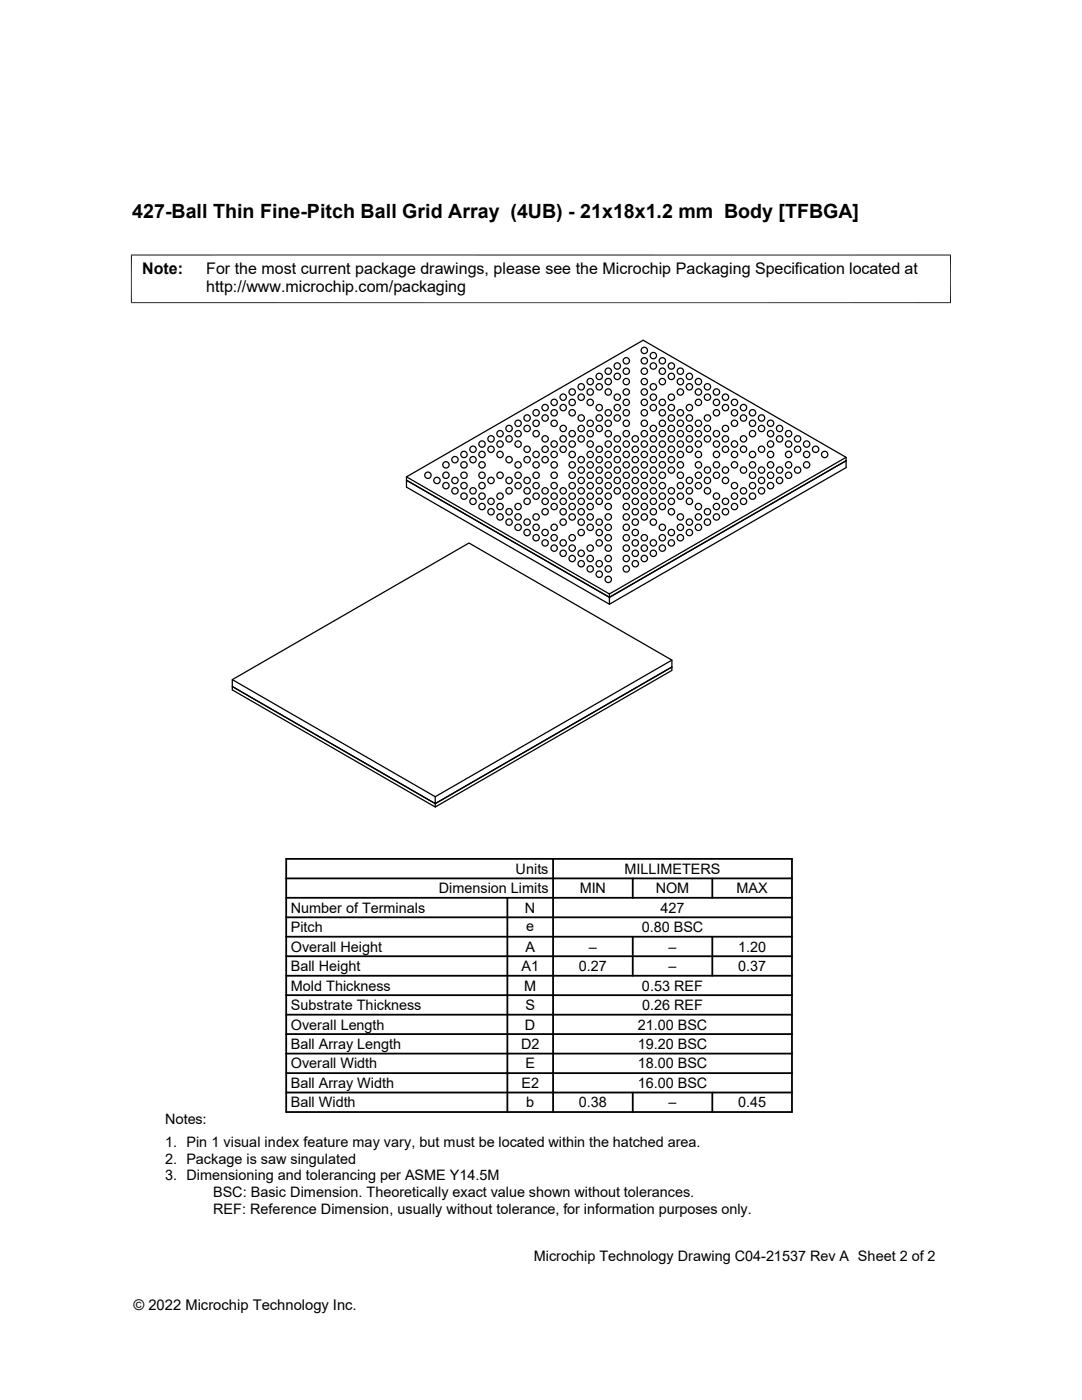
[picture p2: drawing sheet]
<svg xmlns="http://www.w3.org/2000/svg" width="216mm" height="279mm" viewBox="0 0 216 279" stroke-linecap="round" stroke-linejoin="round" font-family="sans-serif">
<g fill="none" stroke="#000" stroke-width=".25">
<path d="M81.1 95.2l47.2-27.3 40.5 23.4v.6l-47.2 27.3-40.5-23.4zM168.8 91.9v1.4l-47.2 27.3v-1.4l-40.5-23.4v1.4l40.5 23.4M168.8 91.9l-47.2 27.3v-.7M168.8 91.3l-47.2 27.2-40.5-23.3M46.4 135.6l47.2-27.2 40.5 23.3v1.4l-47.3 27.3-40.4-23.4zM46.4 135.6l40.4 23.4M134.1 131.7l-47.3 27.3v1.4l-40.4-23.4v.7l40.4 23.4v-.7l47.3-27.3v.7l-47.3 27.3"/>
<circle cx="112.4" cy="79.3" r=".64"/>
<circle cx="114.2" cy="78.2" r=".64"/>
<circle cx="116" cy="77.2" r=".64"/>
<circle cx="116" cy="79.3" r=".64"/>
<circle cx="117.8" cy="76.2" r=".64"/>
<circle cx="117.8" cy="78.2" r=".64"/>
<circle cx="119.6" cy="75.1" r=".64"/>
<circle cx="119.6" cy="77.2" r=".64"/>
<circle cx="121.4" cy="76.2" r=".64"/>
<circle cx="121.4" cy="78.2" r=".64"/>
<circle cx="121.4" cy="74.1" r=".64"/>
<circle cx="123.2" cy="75.1" r=".64"/>
<circle cx="123.2" cy="73" r=".64"/>
<circle cx="123.2" cy="79.3" r=".64"/>
<circle cx="125" cy="72" r=".64"/>
<circle cx="125" cy="76.2" r=".64"/>
<circle cx="125" cy="74.1" r=".64"/>
<circle cx="125" cy="78.2" r=".64"/>
<circle cx="128.6" cy="74.1" r=".64"/>
<circle cx="128.6" cy="72" r=".64"/>
<circle cx="128.6" cy="76.2" r=".64"/>
<circle cx="128.6" cy="78.2" r=".64"/>
<circle cx="128.6" cy="69.9" r=".64"/>
<circle cx="130.4" cy="73" r=".64"/>
<circle cx="130.4" cy="77.2" r=".64"/>
<circle cx="130.4" cy="79.3" r=".64"/>
<circle cx="130.4" cy="71" r=".64"/>
<circle cx="132.2" cy="76.2" r=".64"/>
<circle cx="132.2" cy="74.1" r=".64"/>
<circle cx="132.2" cy="72" r=".64"/>
<circle cx="134" cy="79.3" r=".64"/>
<circle cx="134" cy="75.1" r=".64"/>
<circle cx="134" cy="73" r=".64"/>
<circle cx="135.8" cy="78.2" r=".64"/>
<circle cx="135.8" cy="76.2" r=".64"/>
<circle cx="135.8" cy="74.1" r=".64"/>
<circle cx="137.6" cy="77.2" r=".64"/>
<circle cx="137.6" cy="75.1" r=".64"/>
<circle cx="139.4" cy="78.2" r=".64"/>
<circle cx="139.4" cy="76.2" r=".64"/>
<circle cx="141.2" cy="79.3" r=".64"/>
<circle cx="141.2" cy="77.2" r=".64"/>
<circle cx="143" cy="78.2" r=".64"/>
<circle cx="144.8" cy="79.3" r=".64"/>
<circle cx="85.4" cy="94.8" r=".64"/>
<circle cx="87.2" cy="95.9" r=".64"/>
<circle cx="89" cy="96.9" r=".64"/>
<circle cx="89" cy="92.8" r=".64"/>
<circle cx="89" cy="94.8" r=".64"/>
<circle cx="90.8" cy="98" r=".64"/>
<circle cx="90.8" cy="95.9" r=".64"/>
<circle cx="90.8" cy="91.7" r=".64"/>
<circle cx="92.6" cy="90.7" r=".64"/>
<circle cx="92.6" cy="99" r=".64"/>
<circle cx="92.6" cy="92.8" r=".64"/>
<circle cx="92.6" cy="96.9" r=".64"/>
<circle cx="92.6" cy="94.8" r=".64"/>
<circle cx="94.4" cy="98" r=".64"/>
<circle cx="94.4" cy="89.7" r=".64"/>
<circle cx="94.4" cy="91.7" r=".64"/>
<circle cx="96.2" cy="92.8" r=".64"/>
<circle cx="96.2" cy="90.7" r=".64"/>
<circle cx="96.2" cy="88.6" r=".64"/>
<circle cx="96.2" cy="99" r=".64"/>
<circle cx="96.2" cy="94.8" r=".64"/>
<circle cx="96.2" cy="96.9" r=".64"/>
<circle cx="98" cy="87.6" r=".64"/>
<circle cx="98" cy="95.9" r=".64"/>
<circle cx="98" cy="89.7" r=".64"/>
<circle cx="99.8" cy="86.6" r=".64"/>
<circle cx="99.8" cy="94.8" r=".64"/>
<circle cx="99.8" cy="90.7" r=".64"/>
<circle cx="99.8" cy="88.6" r=".64"/>
<circle cx="99.8" cy="99" r=".64"/>
<circle cx="101.6" cy="95.9" r=".64"/>
<circle cx="101.6" cy="87.6" r=".64"/>
<circle cx="101.6" cy="85.5" r=".64"/>
<circle cx="101.6" cy="98" r=".64"/>
<circle cx="101.6" cy="91.7" r=".64"/>
<circle cx="103.4" cy="88.6" r=".64"/>
<circle cx="103.4" cy="86.6" r=".64"/>
<circle cx="103.4" cy="84.5" r=".64"/>
<circle cx="103.4" cy="96.9" r=".64"/>
<circle cx="103.4" cy="94.8" r=".64"/>
<circle cx="103.4" cy="92.8" r=".64"/>
<circle cx="105.2" cy="85.5" r=".64"/>
<circle cx="105.2" cy="91.7" r=".64"/>
<circle cx="105.2" cy="95.9" r=".64"/>
<circle cx="105.2" cy="83.4" r=".64"/>
<circle cx="105.2" cy="89.7" r=".64"/>
<circle cx="105.2" cy="98" r=".64"/>
<circle cx="107" cy="90.7" r=".64"/>
<circle cx="107" cy="92.8" r=".64"/>
<circle cx="107" cy="82.4" r=".64"/>
<circle cx="107" cy="86.6" r=".64"/>
<circle cx="107" cy="99" r=".64"/>
<circle cx="107" cy="84.5" r=".64"/>
<circle cx="107" cy="94.8" r=".64"/>
<circle cx="107" cy="96.9" r=".64"/>
<circle cx="108.8" cy="87.6" r=".64"/>
<circle cx="108.8" cy="89.7" r=".64"/>
<circle cx="108.8" cy="83.4" r=".64"/>
<circle cx="108.8" cy="91.7" r=".64"/>
<circle cx="108.8" cy="98" r=".64"/>
<circle cx="108.8" cy="81.3" r=".64"/>
<circle cx="110.6" cy="90.7" r=".64"/>
<circle cx="110.6" cy="94.8" r=".64"/>
<circle cx="110.6" cy="92.8" r=".64"/>
<circle cx="110.6" cy="80.3" r=".64"/>
<circle cx="110.6" cy="84.5" r=".64"/>
<circle cx="110.6" cy="96.9" r=".64"/>
<circle cx="110.6" cy="88.6" r=".64"/>
<circle cx="110.6" cy="82.4" r=".64"/>
<circle cx="110.6" cy="99" r=".64"/>
<circle cx="112.4" cy="89.7" r=".64"/>
<circle cx="112.4" cy="87.6" r=".64"/>
<circle cx="112.4" cy="98" r=".64"/>
<circle cx="112.4" cy="85.5" r=".64"/>
<circle cx="112.4" cy="81.3" r=".64"/>
<circle cx="114.2" cy="92.8" r=".64"/>
<circle cx="114.2" cy="96.9" r=".64"/>
<circle cx="114.2" cy="94.8" r=".64"/>
<circle cx="114.2" cy="82.4" r=".64"/>
<circle cx="114.2" cy="86.6" r=".64"/>
<circle cx="114.2" cy="90.7" r=".64"/>
<circle cx="114.2" cy="88.6" r=".64"/>
<circle cx="114.2" cy="80.3" r=".64"/>
<circle cx="114.2" cy="99" r=".64"/>
<circle cx="116" cy="93.8" r=".64"/>
<circle cx="116" cy="91.7" r=".64"/>
<circle cx="116" cy="95.9" r=".64"/>
<circle cx="116" cy="87.6" r=".64"/>
<circle cx="116" cy="83.4" r=".64"/>
<circle cx="116" cy="85.5" r=".64"/>
<circle cx="116" cy="98" r=".64"/>
<circle cx="117.8" cy="90.7" r=".64"/>
<circle cx="117.8" cy="94.8" r=".64"/>
<circle cx="117.8" cy="92.8" r=".64"/>
<circle cx="117.8" cy="80.3" r=".64"/>
<circle cx="117.8" cy="84.5" r=".64"/>
<circle cx="117.8" cy="86.6" r=".64"/>
<circle cx="117.8" cy="88.6" r=".64"/>
<circle cx="117.8" cy="99" r=".64"/>
<circle cx="117.8" cy="96.9" r=".64"/>
<circle cx="119.6" cy="93.8" r=".64"/>
<circle cx="119.6" cy="91.7" r=".64"/>
<circle cx="119.6" cy="89.7" r=".64"/>
<circle cx="119.6" cy="98" r=".64"/>
<circle cx="119.6" cy="85.5" r=".64"/>
<circle cx="119.6" cy="83.4" r=".64"/>
<circle cx="119.6" cy="81.3" r=".64"/>
<circle cx="119.6" cy="95.9" r=".64"/>
<circle cx="121.4" cy="92.8" r=".64"/>
<circle cx="121.4" cy="82.4" r=".64"/>
<circle cx="121.4" cy="86.6" r=".64"/>
<circle cx="121.4" cy="88.6" r=".64"/>
<circle cx="121.4" cy="84.5" r=".64"/>
<circle cx="121.4" cy="90.7" r=".64"/>
<circle cx="121.4" cy="96.9" r=".64"/>
<circle cx="121.4" cy="99" r=".64"/>
<circle cx="121.4" cy="94.8" r=".64"/>
<circle cx="123.2" cy="89.7" r=".64"/>
<circle cx="123.2" cy="91.7" r=".64"/>
<circle cx="123.2" cy="87.6" r=".64"/>
<circle cx="123.2" cy="81.3" r=".64"/>
<circle cx="123.2" cy="98" r=".64"/>
<circle cx="123.2" cy="83.4" r=".64"/>
<circle cx="123.2" cy="95.9" r=".64"/>
<circle cx="123.2" cy="93.8" r=".64"/>
<circle cx="125" cy="80.3" r=".64"/>
<circle cx="125" cy="82.4" r=".64"/>
<circle cx="125" cy="90.7" r=".64"/>
<circle cx="125" cy="84.5" r=".64"/>
<circle cx="125" cy="88.6" r=".64"/>
<circle cx="125" cy="86.6" r=".64"/>
<circle cx="125" cy="94.8" r=".64"/>
<circle cx="125" cy="92.8" r=".64"/>
<circle cx="125" cy="99" r=".64"/>
<circle cx="125" cy="96.9" r=".64"/>
<circle cx="126.8" cy="87.6" r=".64"/>
<circle cx="126.8" cy="89.7" r=".64"/>
<circle cx="126.8" cy="98" r=".64"/>
<circle cx="126.8" cy="91.7" r=".64"/>
<circle cx="126.8" cy="95.9" r=".64"/>
<circle cx="126.8" cy="93.8" r=".64"/>
<circle cx="128.6" cy="80.3" r=".64"/>
<circle cx="128.6" cy="84.5" r=".64"/>
<circle cx="128.6" cy="82.4" r=".64"/>
<circle cx="128.6" cy="88.6" r=".64"/>
<circle cx="128.6" cy="86.6" r=".64"/>
<circle cx="128.6" cy="96.9" r=".64"/>
<circle cx="128.6" cy="94.8" r=".64"/>
<circle cx="128.6" cy="99" r=".64"/>
<circle cx="128.6" cy="90.7" r=".64"/>
<circle cx="128.6" cy="92.8" r=".64"/>
<circle cx="130.4" cy="85.5" r=".64"/>
<circle cx="130.4" cy="81.3" r=".64"/>
<circle cx="130.4" cy="87.6" r=".64"/>
<circle cx="130.4" cy="93.8" r=".64"/>
<circle cx="130.4" cy="98" r=".64"/>
<circle cx="130.4" cy="89.7" r=".64"/>
<circle cx="130.4" cy="95.9" r=".64"/>
<circle cx="130.4" cy="91.7" r=".64"/>
<circle cx="132.2" cy="80.3" r=".64"/>
<circle cx="132.2" cy="84.5" r=".64"/>
<circle cx="132.2" cy="82.4" r=".64"/>
<circle cx="132.2" cy="86.6" r=".64"/>
<circle cx="132.2" cy="99" r=".64"/>
<circle cx="132.2" cy="96.9" r=".64"/>
<circle cx="132.2" cy="92.8" r=".64"/>
<circle cx="132.2" cy="94.8" r=".64"/>
<circle cx="132.2" cy="88.6" r=".64"/>
<circle cx="132.2" cy="90.7" r=".64"/>
<circle cx="134" cy="81.3" r=".64"/>
<circle cx="134" cy="83.4" r=".64"/>
<circle cx="134" cy="85.5" r=".64"/>
<circle cx="134" cy="89.7" r=".64"/>
<circle cx="134" cy="91.7" r=".64"/>
<circle cx="134" cy="98" r=".64"/>
<circle cx="134" cy="87.6" r=".64"/>
<circle cx="134" cy="93.8" r=".64"/>
<circle cx="135.8" cy="84.5" r=".64"/>
<circle cx="135.8" cy="82.4" r=".64"/>
<circle cx="135.8" cy="99" r=".64"/>
<circle cx="135.8" cy="96.9" r=".64"/>
<circle cx="135.8" cy="94.8" r=".64"/>
<circle cx="135.8" cy="86.6" r=".64"/>
<circle cx="135.8" cy="92.8" r=".64"/>
<circle cx="135.8" cy="88.6" r=".64"/>
<circle cx="135.8" cy="90.7" r=".64"/>
<circle cx="137.6" cy="81.3" r=".64"/>
<circle cx="137.6" cy="83.4" r=".64"/>
<circle cx="137.6" cy="98" r=".64"/>
<circle cx="137.6" cy="89.7" r=".64"/>
<circle cx="137.6" cy="95.9" r=".64"/>
<circle cx="137.6" cy="85.5" r=".64"/>
<circle cx="137.6" cy="87.6" r=".64"/>
<circle cx="139.4" cy="80.3" r=".64"/>
<circle cx="139.4" cy="92.8" r=".64"/>
<circle cx="139.4" cy="96.9" r=".64"/>
<circle cx="139.4" cy="94.8" r=".64"/>
<circle cx="139.4" cy="88.6" r=".64"/>
<circle cx="139.4" cy="86.6" r=".64"/>
<circle cx="139.4" cy="90.7" r=".64"/>
<circle cx="139.4" cy="84.5" r=".64"/>
<circle cx="141.2" cy="98" r=".64"/>
<circle cx="141.2" cy="95.9" r=".64"/>
<circle cx="141.2" cy="93.8" r=".64"/>
<circle cx="141.2" cy="87.6" r=".64"/>
<circle cx="141.2" cy="85.5" r=".64"/>
<circle cx="141.2" cy="83.4" r=".64"/>
<circle cx="143" cy="80.3" r=".64"/>
<circle cx="143" cy="94.8" r=".64"/>
<circle cx="143" cy="99" r=".64"/>
<circle cx="143" cy="92.8" r=".64"/>
<circle cx="143" cy="88.6" r=".64"/>
<circle cx="143" cy="90.7" r=".64"/>
<circle cx="143" cy="82.4" r=".64"/>
<circle cx="143" cy="86.6" r=".64"/>
<circle cx="144.8" cy="95.9" r=".64"/>
<circle cx="144.8" cy="81.3" r=".64"/>
<circle cx="144.8" cy="93.8" r=".64"/>
<circle cx="144.8" cy="87.6" r=".64"/>
<circle cx="144.8" cy="85.5" r=".64"/>
<circle cx="144.8" cy="89.7" r=".64"/>
<circle cx="146.6" cy="96.9" r=".64"/>
<circle cx="146.6" cy="99" r=".64"/>
<circle cx="146.6" cy="92.8" r=".64"/>
<circle cx="146.6" cy="90.7" r=".64"/>
<circle cx="146.6" cy="84.5" r=".64"/>
<circle cx="146.6" cy="82.4" r=".64"/>
<circle cx="146.6" cy="80.3" r=".64"/>
<circle cx="146.6" cy="88.6" r=".64"/>
<circle cx="148.4" cy="93.8" r=".64"/>
<circle cx="148.4" cy="83.4" r=".64"/>
<circle cx="148.4" cy="98" r=".64"/>
<circle cx="148.4" cy="81.3" r=".64"/>
<circle cx="148.4" cy="87.6" r=".64"/>
<circle cx="148.4" cy="89.7" r=".64"/>
<circle cx="150.2" cy="96.9" r=".64"/>
<circle cx="150.2" cy="99" r=".64"/>
<circle cx="150.2" cy="94.8" r=".64"/>
<circle cx="150.2" cy="92.8" r=".64"/>
<circle cx="150.2" cy="84.5" r=".64"/>
<circle cx="150.2" cy="86.6" r=".64"/>
<circle cx="150.2" cy="82.4" r=".64"/>
<circle cx="150.2" cy="90.7" r=".64"/>
<circle cx="152" cy="98" r=".64"/>
<circle cx="152" cy="95.9" r=".64"/>
<circle cx="152" cy="93.8" r=".64"/>
<circle cx="152" cy="85.5" r=".64"/>
<circle cx="152" cy="89.7" r=".64"/>
<circle cx="152" cy="83.4" r=".64"/>
<circle cx="153.8" cy="96.9" r=".64"/>
<circle cx="153.8" cy="88.6" r=".64"/>
<circle cx="153.8" cy="94.8" r=".64"/>
<circle cx="153.8" cy="90.7" r=".64"/>
<circle cx="153.8" cy="92.8" r=".64"/>
<circle cx="153.8" cy="86.6" r=".64"/>
<circle cx="153.8" cy="84.5" r=".64"/>
<circle cx="155.6" cy="95.9" r=".64"/>
<circle cx="155.6" cy="87.6" r=".64"/>
<circle cx="155.6" cy="93.8" r=".64"/>
<circle cx="155.6" cy="85.5" r=".64"/>
<circle cx="157.4" cy="92.8" r=".64"/>
<circle cx="157.4" cy="90.7" r=".64"/>
<circle cx="157.4" cy="94.8" r=".64"/>
<circle cx="157.4" cy="88.6" r=".64"/>
<circle cx="157.4" cy="86.6" r=".64"/>
<circle cx="159.2" cy="93.8" r=".64"/>
<circle cx="159.2" cy="89.7" r=".64"/>
<circle cx="159.2" cy="87.6" r=".64"/>
<circle cx="161" cy="92.8" r=".64"/>
<circle cx="161" cy="90.7" r=".64"/>
<circle cx="161" cy="88.6" r=".64"/>
<circle cx="162.8" cy="89.7" r=".64"/>
<circle cx="164.5" cy="90.7" r=".64"/>
<circle cx="94.4" cy="100.1" r=".64"/>
<circle cx="96.2" cy="101.1" r=".64"/>
<circle cx="98" cy="102.1" r=".64"/>
<circle cx="98" cy="100.1" r=".64"/>
<circle cx="99.8" cy="103.2" r=".64"/>
<circle cx="99.8" cy="101.1" r=".64"/>
<circle cx="101.6" cy="104.2" r=".64"/>
<circle cx="101.6" cy="102.1" r=".64"/>
<circle cx="103.4" cy="105.2" r=".64"/>
<circle cx="103.4" cy="101.1" r=".64"/>
<circle cx="103.4" cy="103.2" r=".64"/>
<circle cx="105.2" cy="100.1" r=".64"/>
<circle cx="105.2" cy="106.3" r=".64"/>
<circle cx="105.2" cy="104.2" r=".64"/>
<circle cx="107" cy="107.3" r=".64"/>
<circle cx="107" cy="105.2" r=".64"/>
<circle cx="107" cy="103.2" r=".64"/>
<circle cx="108.8" cy="102.1" r=".64"/>
<circle cx="108.8" cy="100.1" r=".64"/>
<circle cx="108.8" cy="108.4" r=".64"/>
<circle cx="108.8" cy="106.3" r=".64"/>
<circle cx="110.6" cy="109.4" r=".64"/>
<circle cx="110.6" cy="101.1" r=".64"/>
<circle cx="110.6" cy="107.3" r=".64"/>
<circle cx="110.6" cy="105.2" r=".64"/>
<circle cx="112.4" cy="110.4" r=".64"/>
<circle cx="112.4" cy="102.1" r=".64"/>
<circle cx="112.4" cy="108.4" r=".64"/>
<circle cx="112.4" cy="100.1" r=".64"/>
<circle cx="112.4" cy="104.2" r=".64"/>
<circle cx="114.2" cy="111.5" r=".64"/>
<circle cx="114.2" cy="109.4" r=".64"/>
<circle cx="114.2" cy="103.2" r=".64"/>
<circle cx="114.2" cy="101.1" r=".64"/>
<circle cx="114.2" cy="107.3" r=".64"/>
<circle cx="116" cy="106.3" r=".64"/>
<circle cx="116" cy="100.1" r=".64"/>
<circle cx="116" cy="112.5" r=".64"/>
<circle cx="116" cy="104.2" r=".64"/>
<circle cx="116" cy="102.1" r=".64"/>
<circle cx="116" cy="110.4" r=".64"/>
<circle cx="117.8" cy="113.5" r=".64"/>
<circle cx="117.8" cy="111.5" r=".64"/>
<circle cx="117.8" cy="103.2" r=".64"/>
<circle cx="117.8" cy="105.2" r=".64"/>
<circle cx="117.8" cy="109.4" r=".64"/>
<circle cx="117.8" cy="101.1" r=".64"/>
<circle cx="119.6" cy="114.6" r=".64"/>
<circle cx="119.6" cy="106.3" r=".64"/>
<circle cx="119.6" cy="100.1" r=".64"/>
<circle cx="119.6" cy="108.4" r=".64"/>
<circle cx="119.6" cy="112.5" r=".64"/>
<circle cx="119.6" cy="104.2" r=".64"/>
<circle cx="121.4" cy="109.4" r=".64"/>
<circle cx="121.4" cy="103.2" r=".64"/>
<circle cx="121.4" cy="105.2" r=".64"/>
<circle cx="121.4" cy="107.3" r=".64"/>
<circle cx="121.4" cy="113.5" r=".64"/>
<circle cx="121.4" cy="111.5" r=".64"/>
<circle cx="121.4" cy="101.1" r=".64"/>
<circle cx="121.4" cy="115.6" r=".64"/>
<circle cx="125" cy="101.1" r=".64"/>
<circle cx="125" cy="111.5" r=".64"/>
<circle cx="125" cy="103.2" r=".64"/>
<circle cx="125" cy="109.4" r=".64"/>
<circle cx="125" cy="113.5" r=".64"/>
<circle cx="125" cy="107.3" r=".64"/>
<circle cx="125" cy="105.2" r=".64"/>
<circle cx="126.8" cy="112.5" r=".64"/>
<circle cx="126.8" cy="108.4" r=".64"/>
<circle cx="126.8" cy="110.4" r=".64"/>
<circle cx="126.8" cy="106.3" r=".64"/>
<circle cx="126.8" cy="100.1" r=".64"/>
<circle cx="126.8" cy="102.1" r=".64"/>
<circle cx="126.8" cy="104.2" r=".64"/>
<circle cx="128.6" cy="103.2" r=".64"/>
<circle cx="128.6" cy="111.5" r=".64"/>
<circle cx="128.6" cy="109.4" r=".64"/>
<circle cx="128.6" cy="107.3" r=".64"/>
<circle cx="128.6" cy="101.1" r=".64"/>
<circle cx="130.4" cy="110.4" r=".64"/>
<circle cx="130.4" cy="108.4" r=".64"/>
<circle cx="130.4" cy="102.1" r=".64"/>
<circle cx="130.4" cy="100.1" r=".64"/>
<circle cx="130.4" cy="104.2" r=".64"/>
<circle cx="132.2" cy="105.2" r=".64"/>
<circle cx="132.2" cy="107.3" r=".64"/>
<circle cx="132.2" cy="109.4" r=".64"/>
<circle cx="132.2" cy="101.1" r=".64"/>
<circle cx="134" cy="102.1" r=".64"/>
<circle cx="134" cy="108.4" r=".64"/>
<circle cx="134" cy="106.3" r=".64"/>
<circle cx="134" cy="100.1" r=".64"/>
<circle cx="135.8" cy="107.3" r=".64"/>
<circle cx="135.8" cy="105.2" r=".64"/>
<circle cx="135.8" cy="103.2" r=".64"/>
<circle cx="137.6" cy="106.3" r=".64"/>
<circle cx="137.6" cy="104.2" r=".64"/>
<circle cx="137.6" cy="100.1" r=".64"/>
<circle cx="139.4" cy="103.2" r=".64"/>
<circle cx="139.4" cy="101.1" r=".64"/>
<circle cx="139.4" cy="105.2" r=".64"/>
<circle cx="141.2" cy="104.2" r=".64"/>
<circle cx="141.2" cy="102.1" r=".64"/>
<circle cx="143" cy="103.2" r=".64"/>
<circle cx="143" cy="101.1" r=".64"/>
<circle cx="144.8" cy="102.1" r=".64"/>
<circle cx="144.8" cy="100.1" r=".64"/>
<circle cx="146.6" cy="101.1" r=".64"/>
<circle cx="148.4" cy="100.1" r=".64"/>
</g>
<path d="M26.1 50.9h163.7M26.2 50.8v9.7M189.7 50.8v9.7M26.1 60.4h163.7" fill="none" stroke="#000" stroke-width=".2"/>
<g fill="none" stroke="#000" stroke-width=".36">
<path d="M57.1 171.4h100.9v50.5h-100.9zM57.1 179.2h100.9M57.1 175.3h100.9M101.2 179.2v42.7M110.4 171.4v50.5M126.3 175.3v3.9M142.1 175.3v3.9M57.1 190.8h100.9M57.1 186.9h100.9M57.1 183.1h100.9M57.1 194.7h100.9M57.1 198.6h100.9"/>
<path d="M126.3 186.9v7.8M142.1 186.9v7.8M57.1 206.4h100.9M57.1 202.5h100.9M57.1 214.2h100.9M57.1 210.3h100.9M57.1 218h100.9M126.3 218v3.9M142.1 218v3.9"/>
</g>
<text font-size="3.9" x="26.4" y="43.5">427-Ball Thin Fine-Pitch Ball Grid Array (4UB) - 21x18x1.2 mm Body [TFBGA]</text>
<g font-size="3.2">
<text x="28.4" y="54.7">Note:</text>
<text x="41.1" y="58.3">http://www.microchip.com/packaging</text>
<text x="41.1" y="54.7">For the most current package drawings, please see the Microchip Packaging Specification located at</text>
</g>
<g font-size="2.9">
<text x="87.6" y="178.3">Dimension Limits</text>
<text x="102.9" y="174.4">Units</text>
<text x="115.7" y="178.3">MIN</text>
<text x="124.6" y="174.4">MILLIMETERS</text>
<text x="130.8" y="178.3">NOM</text>
<text x="147" y="178.3">MAX</text>
<text x="58" y="182.2">Number of Terminals</text>
<text x="104.8" y="182.2">N</text>
<text x="105" y="185.8">e</text>
<text x="131.8" y="182.2">427</text>
<text x="58" y="189.9">Overall Height</text>
<text x="58" y="186">Pitch</text>
<text x="104.8" y="189.9">A</text>
<text x="117.5" y="189.9">–</text>
<text x="128" y="186">0.80 BSC</text>
<text x="133.4" y="189.9">–</text>
<text x="147.3" y="189.9">1.20</text>
<text x="58" y="193.8">Ball Height</text>
<text x="58" y="197.7">Mold Thickness</text>
<text x="104.1" y="193.8">A1</text>
<text x="104.6" y="197.7">M</text>
<text x="115.5" y="193.8">0.27</text>
<text x="128.1" y="197.7">0.53 REF</text>
<text x="133.4" y="193.8">–</text>
<text x="147.3" y="193.8">0.37</text>
<text x="58" y="201.6">Substrate Thickness</text>
<text x="104.8" y="201.6">S</text>
<text x="128.1" y="201.6">0.26 REF</text>
<text x="58" y="205.5">Overall Length</text>
<text x="58" y="209.4">Ball Array Length</text>
<text x="104" y="209.4">D2</text>
<text x="104.8" y="205.5">D</text>
<text x="127.3" y="205.5">21.00 BSC</text>
<text x="127.3" y="209.4">19.20 BSC</text>
<text x="58" y="213.2">Overall Width</text>
<text x="104.8" y="213.2">E</text>
<text x="127.3" y="213.2">18.00 BSC</text>
<text x="58" y="221">Ball Width</text>
<text x="58" y="217.1">Ball Array Width</text>
<text x="104" y="217.1">E2</text>
<text x="105" y="221">b</text>
<text x="115.5" y="221">0.38</text>
<text x="127.3" y="217.1">16.00 BSC</text>
<text x="133.4" y="221">–</text>
<text x="147.3" y="221">0.45</text>
<text x="32.9" y="224.4">Notes:</text>
<text x="32.9" y="229">1. Pin 1 visual index feature may vary, but must be located within the hatched area.</text>
<text x="32.9" y="232.3">2. Package is saw singulated</text>
<text x="32.9" y="235.6">3. Dimensioning and tolerancing per ASME Y14.5M</text>
<text x="42.5" y="238.9">BSC: Basic Dimension. Theoretically exact value shown without tolerances.</text>
<text x="42.5" y="242.2">REF: Reference Dimension, usually without tolerance, for information purposes only.</text>
<text x="106.5" y="251.7">Microchip Technology Drawing C04-21537 Rev A Sheet 2 of 2</text>
<text x="26.6" y="261.3">© 2022 Microchip Technology Inc.</text>
</g>
</svg>
